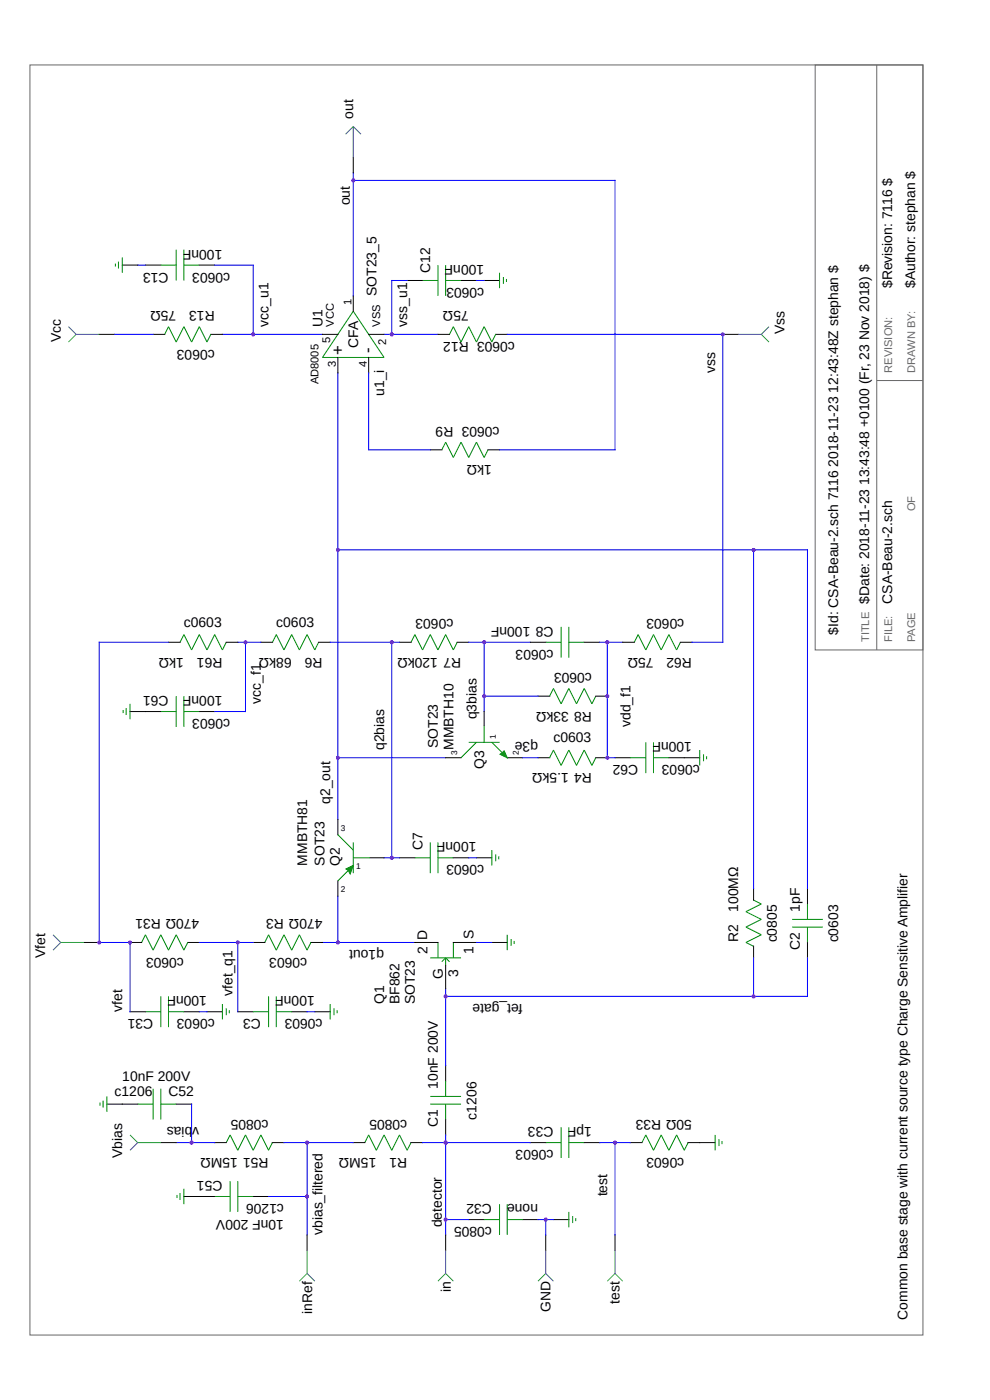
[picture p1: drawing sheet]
<svg xmlns="http://www.w3.org/2000/svg" width="210mm" height="297mm" viewBox="0 0 210 297" stroke-linecap="round" stroke-linejoin="round" font-family="sans-serif">
<g fill="none" stroke="#000" stroke-width=".21">
<path d="M74.9 33.4v3.2M25.9 56.2h3.3M30.8 56.2h3.3M42.3 56.2h3.2M86.4 59.5h3.2M97.8 59.5h3.3M102.7 59.5h3.3M21 70.9h3.3M32.5 70.9h2.4M44.7 70.9h2.5M68.4 70.9h3.3M71.7 75.8v3.3"/>
<path d="M74.9 62.8v3.2M78.2 75.8v3.3M78.2 70.9h3.3M92.9 70.9h2.4M105.1 70.9h2.5M153.3 70.9h3.3M91.3 95.4h2.4M103.5 95.4h2.5M35.7 136.3h2.5M48 136.3h2.4M55.3 136.3h2.5M67.6 136.3h2.4"/>
<path d="M84.7 136.3h2.5M97 136.3h2.4M112.5 136.3h3.3M123.9 136.3h3.3M132.1 136.3h2.5M144.3 136.3h2.5M27.6 150.9h6.5M42.3 150.9h3.2M102.7 150.9v3.1M114.1 147.7h2.5M126.4 147.7h2.4M71.7 173.8v3.3"/>
<path d="M94.5 160.7h3.3M107.6 160.7h3.3M114.1 160.7h2.5M126.4 160.7h2.4M130.5 160.7h3.2M141.9 160.7h6.5M17.8 199.9h3.2M27.6 199.9h2.4M39.8 199.9h2.5M53.7 199.9h2.5M65.9 199.9h2.5M71.7 186.9v3.2"/>
<path d="M78.5 182h3M84.7 182h3.3M88 199.9h4.9M96.2 199.9h4.9M96.2 182h3.2M101.1 182h3.2M104.3 199.9h3.3M159.9 188.5v2.5M171.3 188.5v3.3M171.3 199.9v3.3M27.6 214.6h3.2M39 214.6h3.3"/>
<path d="M43.9 214.6h3.3M50.4 214.6h3.3M61.9 214.6h3.2M66.8 214.6h3.2M94.5 204.8v4.9M159.9 200.7v2.5M22.7 234.2h6.5M37.4 234.2h3.2M94.5 226.1v3.2M94.5 237.5v3.3M34.1 242.4h3.3M39 253.8h6.5"/>
<path d="M45.5 242.4h2.5M53.7 253.8h3.3M57.8 242.4h2.4M74.9 242.4h2.5M87.1 242.4h2.5M99.4 258.7h3.3M110.9 258.7h3.2M112.5 242.4h3.3M117.4 258.7h3.3M123.9 242.4h3.3M133.7 242.4h2.5M145.9 242.4h5.8"/>
<path d="M65.1 262v3.3M94.5 262v3.3M115.8 262v3.3M130.5 262v3.3"/>
</g>
<g fill="none" stroke="#008b00" stroke-width=".21">
<path d="M24.5 55.9v.7M25.1 55.5v1.5M25.9 54.6v3.3M34.1 56.2h3.3M37.4 53v6.5M39 53v6.5M39 56.2h3.3M89.6 59.5h3.3M92.9 56.2v6.6M94.5 56.2v6.6M94.5 59.5h3.3M106 57.9v3.2"/>
<path d="M106.8 58.8v1.4M107.4 59.2v.6M34.9 70.9l.8-1.6 1.7 3.3 1.6-3.3 1.6 3.3 1.7-3.3 1.6 3.3 .8-1.7M74.9 66l6.6 9.8h-13.1zM95.3 70.9l.9-1.6 1.6 3.3 1.6-3.3 1.7 3.3 1.6-3.3 1.6 3.3 .8-1.7M93.7 95.4l.8-1.6 1.7 3.3 1.6-3.3 1.6 3.3 1.7-3.3 1.6 3.3 .8-1.7M38.2 136.3l.8-1.7 1.6 3.3 1.7-3.3 1.6 3.3 1.6-3.3 1.7 3.3 .8-1.6M57.8 136.3l.8-1.7 1.6 3.3 1.7-3.3 1.6 3.3 1.6-3.3 1.7 3.3 .8-1.6M88 134.6l1.6 3.3 1.7-3.3 1.6 3.3 1.6-3.3 1.7 3.3 .8-1.6M88 134.6l-.8 1.7M115.8 136.3h3.2M119 133v6.5"/>
<path d="M120.7 133v6.5M120.7 136.3h3.2M135.4 134.6l1.6 3.3 1.6-3.3 1.7 3.3 1.6-3.3 1.6 3.3 .8-1.6M135.4 134.6l-.9 1.7M26.1 150.6v.7M26.8 150.2v1.5M27.6 149.3v3.3M34.1 150.9h3.3M37.4 147.7v6.5M39 147.7v6.5M39 150.9h3.3M99.4 157.5h6.6"/>
<path d="M101.1 157.5l-3.3 3.2M102.7 154v3.5M104.3 157.5l3.3 3.2M116.6 147.7l.8-1.7 1.6 3.3 1.7-3.3 1.6 3.3 1.6-3.3 1.7 3.3 .8-1.6M137 157.5v6.5M138.6 157.5v6.5M148.4 159.1v3.3M71.7 177.1l3.2 3.2M74.9 178.7v6.5M91.3 178.7v6.5M92.9 178.7v6.5M116.6 160.7l.8-1.6 1.6 3.3 1.7-3.3 1.6 3.3 1.6-3.3 1.7 3.3 .8-1.7"/>
<path d="M133.7 160.7h3.3M138.6 160.7h3.3M149.2 160v1.5M149.9 160.4v.7M30 199.9l.8-1.6 1.7 3.3 1.6-3.3 1.6 3.3 1.7-3.3 1.6 3.3M39.8 199.9l-.8 1.7M56.2 199.9l.8-1.6 1.6 3.3 1.6-3.3 1.7 3.3 1.6-3.3 1.6 3.3 .9-1.7M74.9 182h3.6M74.9 183.6l-3.2 3.3M88 182h3.3M92.9 199.9v3.3M92.9 182h3.3"/>
<path d="M96.2 199.9v3.3M104.3 180.3v3.3M105.1 181.2v1.5M105.8 181.7v.6M107.6 198.3v3.3M108.4 199.2v1.5M109.1 199.6v.7M159.9 191l1.6 .8-3.3 1.6 3.3 1.6-3.3 1.7 3.3 1.6-3.3 1.6 1.7 .9M168 196.7h6.5M168 195h6.5M171.3 191.8v3.2M171.3 196.7v3.2"/>
<path d="M30.8 214.6h3.3M34.1 211.4v6.5M35.7 211.4v6.5M35.7 214.6h3.3M47.2 213v3.3M48 213.9v1.5M48.6 214.3v.7M53.7 214.6h3.3M57 211.4v6.5M58.6 214.6h3.3M58.6 211.4v6.5M70 213v3.3"/>
<path d="M70.9 213.9v1.5M71.5 214.3v.7M91.3 203.2h6.5M94.5 203.2v1.6M94.5 203.2l-.8 .8M94.5 203.2l.8 .8M21.2 233.9v.7M21.9 233.5v1.5M22.7 232.6v3.3M29.2 234.2h3.3M32.5 231v6.5M34.1 234.2h3.3"/>
<path d="M34.1 231v6.5M91.3 234.2h6.5M91.3 232.6h6.5M94.5 229.3v3.3M94.5 234.2v3.3M119 239.1v6.6M120.7 239.1v6.6M37.5 253.5v.7M38.2 253.1v1.5M39 252.2v3.3M45.5 253.8h3.3M48 242.4l.8-1.6 1.6 3.2 1.7-3.2 1.6 3.2 1.6-3.2 1.7 3.2 .8-1.6"/>
<path d="M48.8 250.6v6.5M50.4 250.6v6.5M50.4 253.8h3.3M77.4 242.4l.8-1.6 1.6 3.2 1.7-3.2 1.6 3.2 1.6-3.2 1.7 3.2M87.2 242.4l-.9 1.6M102.7 258.7h3.3M106 255.5v6.5M107.6 255.5v6.5M107.6 258.7h3.3M115.8 242.4h3.2M120.7 257.1v3.3M120.7 242.4h3.2"/>
<path d="M121.5 258v1.5M122.1 258.4v.7M136.2 242.4l.8-1.6 1.6 3.2 1.7-3.2 1.6 3.2 1.6-3.2 1.7 3.2 .8-1.6M151.7 240.8v3.2M152.5 241.7v1.4M153.2 242.1v.6"/>
</g>
<g fill="none" stroke="#00f" stroke-width=".21">
<path d="M74.9 36.6v26.2M74.9 38.3h55.6v57.1h-24.5M29.2 56.2h1.6M45.5 56.2h8.2v14.7M86.4 59.5h-3.3v11.4M101.1 59.5h1.6M24.3 70.9h8.2M47.2 70.9h21.2M71.7 79.1v94.7M78.2 79.1v16.3h13.1M81.5 70.9h11.4M107.6 70.9h45.7v65.4h-6.5"/>
<path d="M71.7 116.7h99.6v71.8M159.9 116.7v71.8M35.7 136.3h-14.7v63.6h6.6v14.7M50.4 136.3h4.9M52.1 136.3v14.6h-6.6M70 136.3h14.7M83.1 136.3v45.7M99.4 136.3h13.1M102.7 136.3v14.6M127.2 136.3h4.9M128.8 136.3v24.4h1.7M102.7 147.7h11.4"/>
<path d="M71.7 160.7h22.8M110.9 160.7h3.2M42.3 199.9h11.4M50.4 199.9v14.7M68.4 199.9h19.6M71.7 190.1v9.8M81.5 182h3.2M99.4 182h1.7M101.1 199.9h3.2M42.3 214.6h1.6M65.1 214.6h1.7M94.5 209.7v16.4"/>
<path d="M159.9 203.2v8.2M171.3 203.2v8.2h-76.8M40.6 234.2v8.2M37.4 242.4h8.1M57 253.8h8.1M60.2 242.4h14.7M65.1 242.4v19.6M89.6 242.4h22.9M94.5 240.8v21.2M94.5 258.7h4.9M114.1 258.7h3.3M115.8 258.7v3.3"/>
<path d="M127.2 242.4h6.5M130.5 242.4v19.6"/>
</g>
<path d="M6.3 13.8h189.5v269.4h-189.5zM172.9 13.8h22.9v124.1h-22.9zM186 13.8v124.1M186 80.7h9.8" fill="none" stroke="#666" stroke-width=".21"/>
<g fill="none" stroke="#008b8b" stroke-width=".21">
<path d="M74.9 26.8v6.6M74.9 26.8l-1.6 1.7M74.9 26.8l1.7 1.7M14.5 69.3l1.6 1.6M16.1 70.9l-1.6 1.7M16.1 70.9h4.9M156.6 70.9h4.9M161.5 70.9l1.6 1.7M163.1 69.3l-1.6 1.6M11.2 198.3l1.7 1.6M12.9 199.9l-1.7 1.7M12.9 199.9h4.9"/>
<path d="M27.6 240.8l1.6 1.6M29.2 242.4l-1.6 1.6M29.2 242.4h4.9M65.1 270.2l-1.6 1.6M65.1 270.2l1.7 1.6M65.1 265.3v4.9M94.5 270.2l-1.6 1.6M94.5 270.2l1.7 1.6M94.5 265.3v4.9M115.8 270.2l-1.7 1.6M115.8 270.2l1.6 1.6M115.8 265.3v4.9"/>
<path d="M130.5 270.2l-1.7 1.6M130.5 270.2l1.6 1.6M130.5 265.3v4.9"/>
</g>
<g fill="#008b00" stroke="#008b00" stroke-width=".21">
<path d="M73.4 184.3l1.5-.7-.6 1.8-.4-.7z"/>
<path d="M106 160l.9-.7 .7 1.5z"/>
</g>
<g fill="#a020f0">
<circle cx="53.7" cy="70.9" r=".41"/>
<circle cx="83.1" cy="70.9" r=".41"/>
<circle cx="94.5" cy="211.4" r=".41"/>
<circle cx="71.7" cy="199.9" r=".41"/>
<circle cx="71.7" cy="116.7" r=".41"/>
<circle cx="71.7" cy="160.8" r=".41"/>
<circle cx="159.9" cy="116.7" r=".41"/>
<circle cx="159.9" cy="211.4" r=".41"/>
<circle cx="27.6" cy="199.9" r=".41"/>
<circle cx="74.9" cy="38.3" r=".41"/>
<circle cx="94.5" cy="242.4" r=".41"/>
<circle cx="94.5" cy="258.7" r=".41"/>
<circle cx="21" cy="199.9" r=".41"/>
<circle cx="65.1" cy="242.4" r=".41"/>
<circle cx="65.1" cy="253.8" r=".41"/>
<circle cx="40.6" cy="242.4" r=".41"/>
<circle cx="153.3" cy="70.9" r=".41"/>
<circle cx="50.4" cy="199.9" r=".41"/>
<circle cx="83.1" cy="182" r=".41"/>
<circle cx="128.8" cy="147.7" r=".41"/>
<circle cx="83.1" cy="136.3" r=".41"/>
<circle cx="102.7" cy="136.3" r=".41"/>
<circle cx="128.8" cy="136.3" r=".41"/>
<circle cx="128.8" cy="160.8" r=".41"/>
<circle cx="102.7" cy="147.7" r=".41"/>
<circle cx="52.1" cy="136.3" r=".41"/>
<circle cx="130.5" cy="242.4" r=".41"/>
<circle cx="115.8" cy="258.7" r=".41"/>
</g>
<g font-size="3.5">
<text x="72.8" y="75.2" transform="rotate(-90 72.8 75.2)">+</text>
<text x="79.1" y="74.8" transform="rotate(-90 79.1 74.8)">-</text>
</g>
<g font-size="2.9">
<text x="74.9" y="25.2" transform="rotate(-90 74.9 25.2)">out</text>
<text x="74.2" y="43.6" transform="rotate(-90 74.2 43.6)">out</text>
<text x="47.2" y="53" transform="rotate(180 47.2 53)">100nF</text>
<text x="35.7" y="57.9" transform="rotate(180 35.7 57.9)">C13</text>
<text x="48.8" y="57.9" transform="rotate(180 48.8 57.9)">c0603</text>
<text x="91.3" y="57.9" transform="rotate(-90 91.3 57.9)">C12</text>
<text x="102.7" y="56.2" transform="rotate(180 102.7 56.2)">100nF</text>
<text x="79.8" y="62.8" transform="rotate(-90 79.8 62.8)">SOT23_5</text>
<text x="102.7" y="61.1" transform="rotate(180 102.7 61.1)">c0603</text>
<text x="189.2" y="61.1" transform="rotate(-90 189.2 61.1)">$Revision: 7116 $</text>
<text x="194.1" y="61.1" transform="rotate(-90 194.1 61.1)">$Author: stephan $</text>
<text x="37.4" y="66" transform="rotate(180 37.4 66)">75Ω</text>
<text x="45.5" y="66" transform="rotate(180 45.5 66)">R13</text>
<text x="57" y="69.3" transform="rotate(-90 57 69.3)">vcc_u1</text>
<text x="68.4" y="69.3" transform="rotate(-90 68.4 69.3)">U1</text>
<text x="86.4" y="69.3" transform="rotate(-90 86.4 69.3)">vss_u1</text>
<text x="99.4" y="66" transform="rotate(180 99.4 66)">75Ω</text>
<text x="166.4" y="70.9" transform="rotate(-90 166.4 70.9)">Vss</text>
<text x="12.9" y="72.6" transform="rotate(-90 12.9 72.6)">Vcc</text>
<text x="45.5" y="74.2" transform="rotate(180 45.5 74.2)">c0603</text>
<text x="76" y="73.8" transform="rotate(-90 76 73.8)">CFA</text>
<text x="109.2" y="72.6" transform="rotate(180 109.2 72.6)">c0603 R12</text>
<text x="81.5" y="84" transform="rotate(-90 81.5 84)">u1_i</text>
<text x="151.7" y="79.1" transform="rotate(-90 151.7 79.1)">vss</text>
<text x="106" y="90.5" transform="rotate(180 106 90.5)">c0603 R9</text>
<text x="104.3" y="98.7" transform="rotate(180 104.3 98.7)">1kΩ</text>
<text x="96.2" y="131.4" transform="rotate(180 96.2 131.4)">c0603</text>
<text x="145.2" y="131.4" transform="rotate(180 145.2 131.4)">c0603</text>
<text x="184.3" y="128.1" transform="rotate(-90 184.3 128.1)">$Date: 2018-11-23 13:43:48 +0100 (Fr, 23 Nov 2018) $</text>
<text x="189.2" y="128.1" transform="rotate(-90 189.2 128.1)">CSA-Beau-2.sch</text>
<text x="39" y="133">c0603</text>
<text x="58.6" y="133">c0603</text>
<text x="117.4" y="133" transform="rotate(180 117.4 133)">C8 100nF</text>
<text x="117.4" y="137.9" transform="rotate(180 117.4 137.9)">c0603</text>
<text x="177.8" y="134.6" transform="rotate(-90 177.8 134.6)">$Id: CSA-Beau-2.sch 7116 2018-11-23 12:43:48Z stephan $</text>
<text x="39" y="139.5" transform="rotate(180 39 139.5)">1kΩ</text>
<text x="47.2" y="139.5" transform="rotate(180 47.2 139.5)">R61</text>
<text x="61.9" y="139.5" transform="rotate(180 61.9 139.5)">68kΩ</text>
<text x="68.4" y="139.5" transform="rotate(180 68.4 139.5)">R6</text>
<text x="97.8" y="139.5" transform="rotate(180 97.8 139.5)">R7 120kΩ</text>
<text x="125.6" y="142.8" transform="rotate(180 125.6 142.8)">c0603</text>
<text x="138.6" y="139.5" transform="rotate(180 138.6 139.5)">75Ω</text>
<text x="146.8" y="139.5" transform="rotate(180 146.8 139.5)">R62</text>
<text x="35.7" y="147.7" transform="rotate(180 35.7 147.7)">C61</text>
<text x="47.2" y="147.7" transform="rotate(180 47.2 147.7)">100nF</text>
<text x="55.3" y="149.3" transform="rotate(-90 55.3 149.3)">vcc_f1</text>
<text x="48.8" y="152.6" transform="rotate(180 48.8 152.6)">c0603</text>
<text x="101.1" y="152.6" transform="rotate(-90 101.1 152.6)">q3bias</text>
<text x="125.6" y="150.9" transform="rotate(180 125.6 150.9)">R8 33kΩ</text>
<text x="133.7" y="154.2" transform="rotate(-90 133.7 154.2)">vdd_f1</text>
<text x="81.5" y="159.1" transform="rotate(-90 81.5 159.1)">q2bias</text>
<text x="92.9" y="158.7" transform="rotate(-90 92.9 158.7)">SOT23</text>
<text x="96.2" y="159.1" transform="rotate(-90 96.2 159.1)">MMBTH10</text>
<text x="114.1" y="157.5" transform="rotate(180 114.1 157.5)">q3e</text>
<text x="117.4" y="157.5">c0603</text>
<text x="146.8" y="157.5" transform="rotate(180 146.8 157.5)">100nF</text>
<text x="102.7" y="163" transform="rotate(-90 102.7 163)">Q3</text>
<text x="125.6" y="164" transform="rotate(180 125.6 164)">R4 1.5kΩ</text>
<text x="135.4" y="162.4" transform="rotate(180 135.4 162.4)">C62</text>
<text x="148.4" y="162.4" transform="rotate(180 148.4 162.4)">c0603</text>
<text x="70" y="170.5" transform="rotate(-90 70 170.5)">q2_out</text>
<text x="101.1" y="178.7" transform="rotate(180 101.1 178.7)">100nF</text>
<text x="65.1" y="183.6" transform="rotate(-90 65.1 183.6)">MMBTH81</text>
<text x="68.8" y="183.6" transform="rotate(-90 68.8 183.6)">SOT23</text>
<text x="72.1" y="183.6" transform="rotate(-90 72.1 183.6)">Q2</text>
<text x="89.6" y="180.3" transform="rotate(-90 89.6 180.3)">C7</text>
<text x="102.7" y="183.6" transform="rotate(180 102.7 183.6)">c0603</text>
<text x="42.3" y="195" transform="rotate(180 42.3 195)">470Ω R31</text>
<text x="68.4" y="195" transform="rotate(180 68.4 195)">470Ω R3</text>
<text x="156.6" y="193.4" transform="rotate(-90 156.6 193.4)">100MΩ</text>
<text x="169.6" y="193.4" transform="rotate(-90 169.6 193.4)">1pF</text>
<text x="9.6" y="203.2" transform="rotate(-90 9.6 203.2)">Vfet</text>
<text x="39" y="203.2" transform="rotate(180 39 203.2)">c0603</text>
<text x="65.1" y="203.2" transform="rotate(180 65.1 203.2)">c0603</text>
<text x="81.5" y="201.6" transform="rotate(180 81.5 201.6)">q1out</text>
<text x="90.6" y="199.4" transform="rotate(-90 90.6 199.4)">D</text>
<text x="90.7" y="202.4" transform="rotate(-90 90.7 202.4)">2</text>
<text x="100.4" y="202.4" transform="rotate(-90 100.4 202.4)">1 S</text>
<text x="156.6" y="199.9" transform="rotate(-90 156.6 199.9)">R2</text>
<text x="164.7" y="199.9" transform="rotate(-90 164.7 199.9)">c0805</text>
<text x="169.6" y="201.6" transform="rotate(-90 169.6 201.6)">C2</text>
<text x="177.8" y="199.9" transform="rotate(-90 177.8 199.9)">c0603</text>
<text x="93.9" y="207.6" transform="rotate(-90 93.9 207.6)">G</text>
<text x="97.2" y="207.3" transform="rotate(-90 97.2 207.3)">3</text>
<text x="25.9" y="214.6" transform="rotate(-90 25.9 214.6)">vfet</text>
<text x="43.9" y="211.4" transform="rotate(180 43.9 211.4)">100nF</text>
<text x="49.3" y="211.2" transform="rotate(-90 49.3 211.2)">vfet_q1</text>
<text x="66.8" y="211.4" transform="rotate(180 66.8 211.4)">100nF</text>
<text x="81.5" y="213" transform="rotate(-90 81.5 213)">Q1</text>
<text x="84.7" y="213" transform="rotate(-90 84.7 213)">BF862</text>
<text x="88" y="213" transform="rotate(-90 88 213)">SOT23</text>
<text x="110.9" y="213" transform="rotate(180 110.9 213)">fet_gate</text>
<text x="32.5" y="216.3" transform="rotate(180 32.5 216.3)">C31</text>
<text x="45.5" y="216.3" transform="rotate(180 45.5 216.3)">c0603</text>
<text x="55.3" y="216.3" transform="rotate(180 55.3 216.3)">C3</text>
<text x="68.4" y="216.3" transform="rotate(180 68.4 216.3)">c0603</text>
<text x="24.3" y="232.6">c1206</text>
<text x="25.9" y="229.3">10nF 200V</text>
<text x="35.7" y="232.6">C52</text>
<text x="92.9" y="231" transform="rotate(-90 92.9 231)">10nF 200V</text>
<text x="42.3" y="239.1" transform="rotate(180 42.3 239.1)">vbias</text>
<text x="57" y="237.5" transform="rotate(180 57 237.5)">c0805</text>
<text x="86.4" y="237.5" transform="rotate(180 86.4 237.5)">c0805</text>
<text x="92.9" y="239.1" transform="rotate(-90 92.9 239.1)">C1</text>
<text x="101.1" y="237.5" transform="rotate(-90 101.1 237.5)">c1206</text>
<text x="117.4" y="239.1" transform="rotate(180 117.4 239.1)">C33</text>
<text x="125.6" y="239.1" transform="rotate(180 125.6 239.1)">1pF</text>
<text x="146.8" y="237.5" transform="rotate(180 146.8 237.5)">50Ω R33</text>
<text x="25.9" y="245.7" transform="rotate(-90 25.9 245.7)">Vbias</text>
<text x="57" y="245.7" transform="rotate(180 57 245.7)">R51 15MΩ</text>
<text x="79.8" y="245.7" transform="rotate(180 79.8 245.7)">15MΩ</text>
<text x="86.4" y="245.7" transform="rotate(180 86.4 245.7)">R1</text>
<text x="117.4" y="244" transform="rotate(180 117.4 244)">c0603</text>
<text x="145.2" y="245.7" transform="rotate(180 145.2 245.7)">c0603</text>
<text x="47.2" y="250.6" transform="rotate(180 47.2 250.6)">C51</text>
<text x="60.2" y="255.5" transform="rotate(180 60.2 255.5)">c1206</text>
<text x="104.3" y="255.5" transform="rotate(180 104.3 255.5)">C32</text>
<text x="114.1" y="255.5" transform="rotate(180 114.1 255.5)">none</text>
<text x="128.8" y="253.8" transform="rotate(-90 128.8 253.8)">test</text>
<text x="60.2" y="258.7" transform="rotate(180 60.2 258.7)">10nF 200V</text>
<text x="68.4" y="262" transform="rotate(-90 68.4 262)">vbias_filtered</text>
<text x="93.7" y="260.4" transform="rotate(-90 93.7 260.4)">detector</text>
<text x="104.3" y="260.4" transform="rotate(180 104.3 260.4)">c0805</text>
<text x="95.6" y="274.1" transform="rotate(-90 95.6 274.1)">in</text>
<text x="66.2" y="278.7" transform="rotate(-90 66.2 278.7)">inRef</text>
<text x="116.8" y="278.3" transform="rotate(-90 116.8 278.3)">GND</text>
<text x="131.4" y="276.5" transform="rotate(-90 131.4 276.5)">test</text>
<text x="192.5" y="280" transform="rotate(-90 192.5 280)">Common base stage with current source type Charge Sensitive Amplifier</text>
</g>
<g font-size="2.4">
<text x="74.5" y="64.8" transform="rotate(-90 74.5 64.8)">1</text>
<text x="70.8" y="69.3" transform="rotate(-90 70.8 69.3)">VCC</text>
<text x="80.6" y="69.3" transform="rotate(-90 80.6 69.3)">VSS</text>
<text x="70" y="72.8" transform="rotate(-90 70 72.8)">5</text>
<text x="71.3" y="78" transform="rotate(-90 71.3 78)">3</text>
<text x="77.8" y="78" transform="rotate(-90 77.8 78)">4</text>
<text x="81.9" y="73.2" transform="rotate(-90 81.9 73.2)">2</text>
<text x="67.6" y="81.5" transform="rotate(-90 67.6 81.5)">AD8005</text>
</g>
<g font-size="2.4" fill="#666">
<text x="189.2" y="79.1" transform="rotate(-90 189.2 79.1)">REVISION:</text>
<text x="194.1" y="79.1" transform="rotate(-90 194.1 79.1)">DRAWN BY:</text>
<text x="194.1" y="108.5" transform="rotate(-90 194.1 108.5)">OF</text>
<text x="184.3" y="136.3" transform="rotate(-90 184.3 136.3)">TITLE</text>
<text x="189.2" y="136.3" transform="rotate(-90 189.2 136.3)">FILE:</text>
<text x="194.1" y="136.3" transform="rotate(-90 194.1 136.3)">PAGE</text>
</g>
<g font-size="1.8">
<text x="97" y="160.1" transform="rotate(-90 97 160.1)">3</text>
<text x="105.1" y="156.8" transform="rotate(-90 105.1 156.8)">1</text>
<text x="110" y="160.1" transform="rotate(-90 110 160.1)">2</text>
<text x="72.3" y="176.3">3</text>
<text x="75.6" y="184.4">1</text>
<text x="72.3" y="189.3">2</text>
</g>
</svg>
